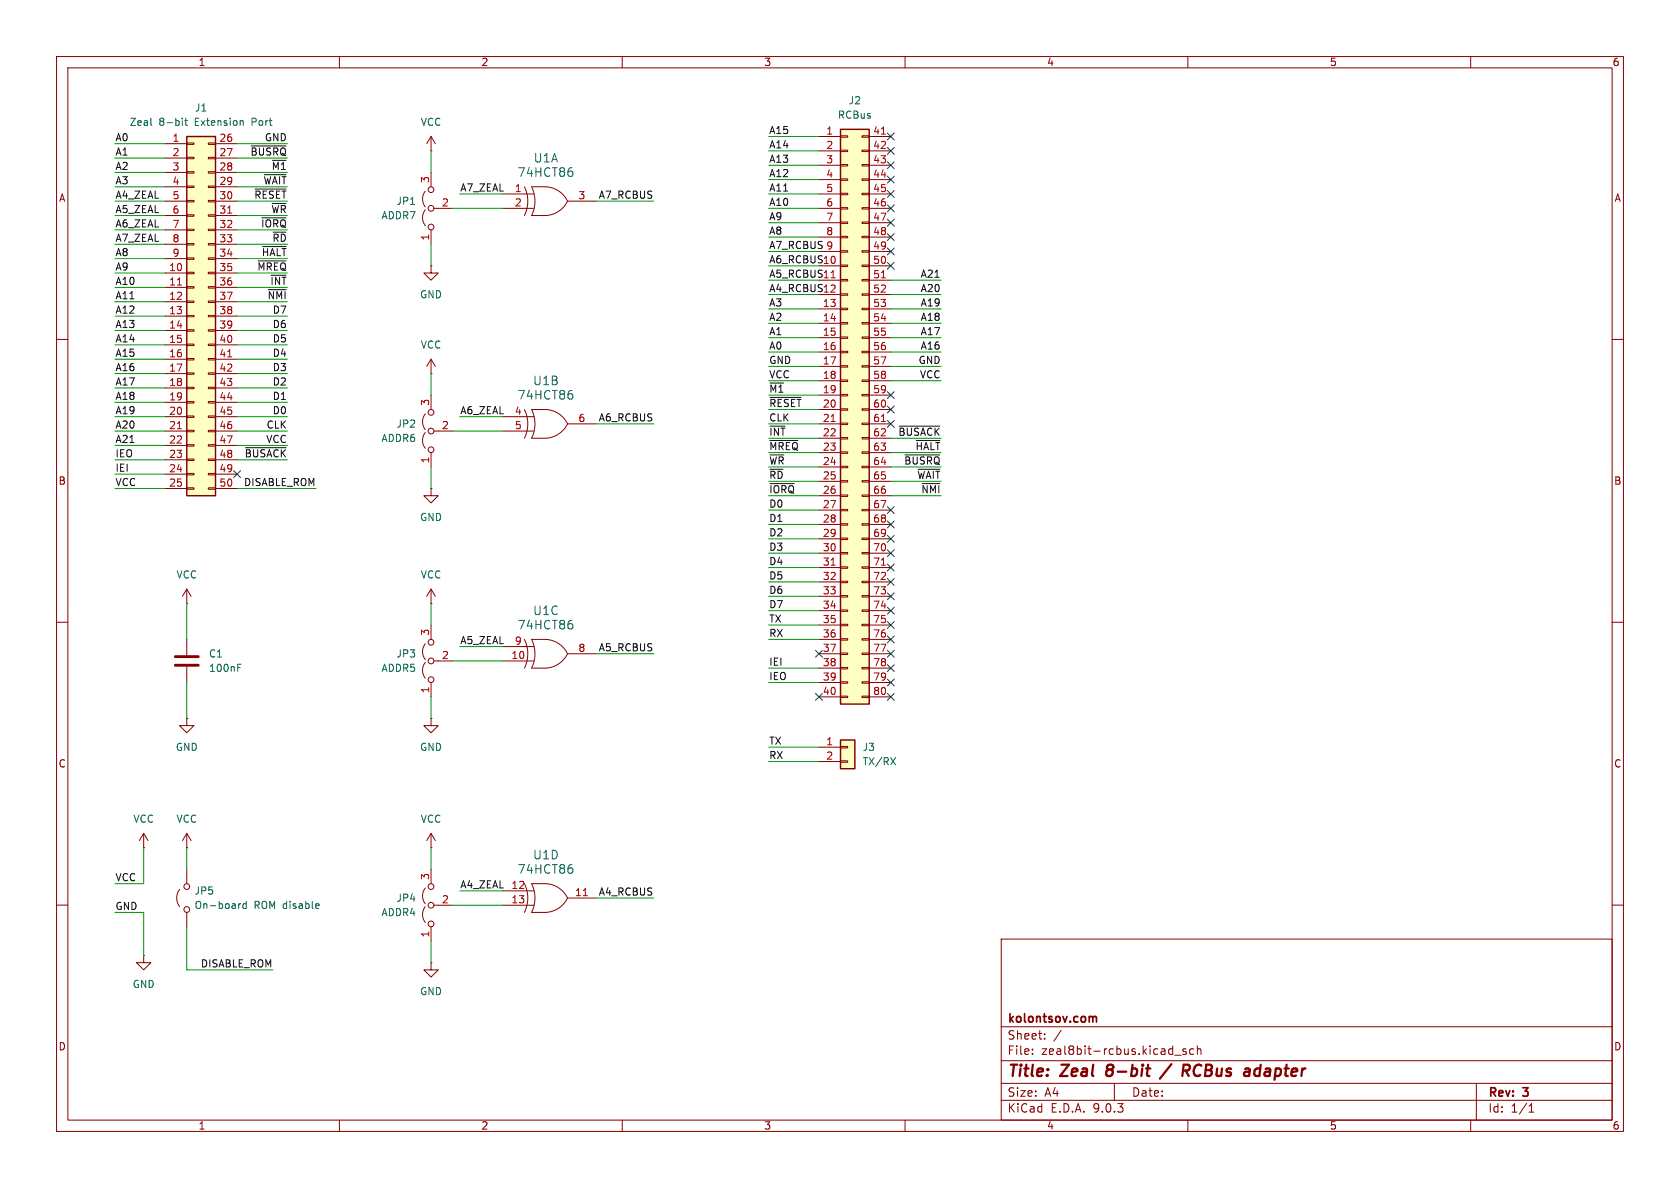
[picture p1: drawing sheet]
<svg xmlns="http://www.w3.org/2000/svg" width="297mm" height="210mm" viewBox="0 0 297 210" stroke-linecap="round" stroke-linejoin="round" font-family="sans-serif">
<g fill="none" stroke="#840000" stroke-width=".18">
<path d="M10 10h277v190h-277zM12 12h273v186h-273zM60 10v2M110 10v2M160 10v2M210 10v2M260 10v2M10 60h2M285 60h2M10 110h2M88.9 114.3h5.5M88.9 116.8h5.5"/>
<path d="M92.7 113a5.7 5.7 0 0 1 0 5.1M94 113h2.5a4.3 4.3 0 0 1 3.8 2.6 4.5 4.5 0 0 1-3.8 2.5h-2.5a5.7 5.7 0 0 0 0-5.1zM100.3 115.6h5.1M285 110h2M75.2 157a2.26 2.26 0 0 0 0 2.8M76.2 153.7v2.5M10 160h2M75.2 160.3a2.26 2.26 0 0 0 0 2.8M76.2 163.8v2.6M76.7 160h3.3M177 166h108v32h-108zM285 160h2"/>
<path d="M60 198v2M110 198v2M160 198v2M177 194.5h108M177 191.5h108M177 187.5h108M177 181.5h108M182.5 186.3v.1M182.5 185.5v.1M184.7 183.6v.1M184.7 182.8v.1M187.6 182.1l-1.3 2"/>
<path d="M197 191.5v3M207.7 186.5h1.1M209.7 185.5l-.4-.1-.2 .2 .1 .2 .5 .2v.3h-.6M210 198v2M211 185.5l-.4-.1-.3 .3v.4l.2 .2h.5M211.7 185.5l.2-.1 .3 .1 .1 .9M211.7 184.9v1.5M260 198v2M261 191.5v6.5M270.3 196.6h.9M270.3 195.5l.4-.4v1.5"/>
<circle cx="76.2" cy="156.7" r=".51"/>
<circle cx="76.2" cy="160" r=".51"/>
<circle cx="76.2" cy="163.3" r=".51"/>
</g>
<path d="M195.7 189.3l-.2 .5 .2 .3M207.1 188.1l-2 2.6M209.3 188.2l.9 .1a.58 .58 0 0 1-.3 1h-.8M209.6 189.3l.6 .9M221.8 190l.3 .2h.3M222.6 188.9a.66 .66 0 0 0-.8 .4" fill="none" stroke="#840000" stroke-width=".4"/>
<path d="M193.3 179.8h.5v.9" fill="none" stroke="#840000" stroke-width=".3"/>
<path d="M101.1 110.3l.2 .2-.2 .6" fill="none" stroke="#006464" stroke-width=".18"/>
<path d="M33 24.1h5.1v63.5h-5.1z" fill="#ffffc2"/>
<path d="M33 24.1h5.1v63.5h-5.1z" fill="none" stroke="#840000" stroke-width=".25"/>
<g fill="none" stroke="#840000" stroke-width=".18">
<path d="M29.2 25.4h3.8M29.2 27.9h3.8M29.2 30.5h3.8M29.2 33h3.8M29.2 35.6h3.8M29.2 38.1h3.8M33 25.3h1.3v.2h-1.3zM33 27.8h1.3v.3h-1.3zM33 30.4h1.3v.2h-1.3zM33 32.9h1.3v.2h-1.3zM33 35.4h1.3v.3h-1.3zM33 38h1.3v.2h-1.3z"/>
<path d="M36.8 25.3h1.3v.2h-1.3zM36.8 27.8h1.3v.3h-1.3zM36.8 30.4h1.3v.2h-1.3zM36.8 32.9h1.3v.2h-1.3zM36.8 35.4h1.3v.3h-1.3zM36.8 38h1.3v.2h-1.3zM38.1 25.4h3.8M38.1 27.9h3.8M38.1 30.5h3.8M38.1 33h3.8M38.1 35.6h3.8M38.1 38.1h3.8"/>
<path d="M29.2 40.6h3.8M29.2 43.2h3.8M29.2 45.7h3.8M29.2 48.3h3.8M29.2 50.8h3.8M29.2 53.3h3.8M29.2 55.9h3.8M29.2 58.4h3.8M33 40.5h1.3v.3h-1.3zM33 43.1h1.3v.2h-1.3zM33 45.6h1.3v.2h-1.3zM33 48.1h1.3v.3h-1.3z"/>
<path d="M33 50.7h1.3v.2h-1.3zM33 53.2h1.3v.3h-1.3zM33 55.8h1.3v.2h-1.3zM33 58.3h1.3v.2h-1.3zM36.8 40.5h1.3v.3h-1.3zM36.8 43.1h1.3v.2h-1.3zM36.8 45.6h1.3v.2h-1.3zM36.8 48.1h1.3v.3h-1.3zM36.8 50.7h1.3v.2h-1.3zM36.8 53.2h1.3v.3h-1.3zM36.8 55.8h1.3v.2h-1.3zM36.8 58.3h1.3v.2h-1.3z"/>
<path d="M38.1 40.6h3.8M38.1 43.2h3.8M38.1 45.7h3.8M38.1 48.3h3.8M38.1 50.8h3.8M38.1 53.3h3.8M38.1 55.9h3.8M38.1 58.4h3.8M29.2 61h3.8M29.2 63.5h3.8M29.2 66h3.8M29.2 68.6h3.8"/>
<path d="M29.2 71.1h3.8M29.2 73.7h3.8M29.2 76.2h3.8M29.2 78.7h3.8M33 60.8h1.3v.3h-1.3zM33 63.4h1.3v.2h-1.3zM33 65.9h1.3v.3h-1.3zM33 68.5h1.3v.2h-1.3zM33 71h1.3v.2h-1.3zM33 73.5h1.3v.3h-1.3zM33 76.1h1.3v.2h-1.3zM33 78.6h1.3v.3h-1.3z"/>
<path d="M36.8 60.8h1.3v.3h-1.3zM36.8 63.4h1.3v.2h-1.3zM36.8 65.9h1.3v.3h-1.3zM36.8 68.5h1.3v.2h-1.3zM36.8 71h1.3v.2h-1.3zM36.8 73.5h1.3v.3h-1.3zM36.8 76.1h1.3v.2h-1.3zM36.8 78.6h1.3v.3h-1.3zM38.1 61h3.8M38.1 63.5h3.8M38.1 66h3.8M38.1 68.6h3.8"/>
<path d="M38.1 71.1h3.8M38.1 73.7h3.8M38.1 76.2h3.8M38.1 78.7h3.8M29.2 81.3h3.8M29.2 83.8h3.8M29.2 86.4h3.8M33 81.2h1.3v.2h-1.3zM33 83.7h1.3v.2h-1.3zM33 86.2h1.3v.3h-1.3zM36.8 81.2h1.3v.2h-1.3zM36.8 83.7h1.3v.2h-1.3z"/>
<path d="M36.8 86.2h1.3v.3h-1.3zM38.1 81.3h3.8M38.1 83.8h3.8M38.1 86.4h3.8"/>
</g>
<path d="M40.2 37.7h.8M31.4 50.4h.7M31.4 75.8h.7M40.2 63.1h.8" fill="none" stroke="#a90000" stroke-width=".18"/>
<path d="M26.7 22.1l.2 .1M32.2 20.9v.1M32.2 21.3v.9M32.7 21.3h.4M32.8 20.9v1.1l.3 .2M42.6 21.3l.4 .2v.7" fill="none" stroke="#006464" stroke-width=".18"/>
<path d="M148.6 130.8h2.5v5.1h-2.5z" fill="#ffffc2"/>
<path d="M148.6 130.8h2.5v5.1h-2.5z" fill="none" stroke="#840000" stroke-width=".25"/>
<g fill="none" stroke="#840000" stroke-width=".18">
<path d="M75.2 37.1a2.26 2.26 0 0 0 0 2.8M75.2 33.8a2.26 2.26 0 0 0 0 2.8M76.2 26.7h.1M76.2 24.1l-.8 1.3M76.2 24.1l.8 1.3M76.2 24.1v2.6M76.2 30.5v2.5M76.7 36.8h3.3M88.9 36.8h5.5M88.9 34.3h5.5M92.7 33a5.7 5.7 0 0 1 0 5.1M94 33h2.5a4.3 4.3 0 0 1 3.8 2.6 4.5 4.5 0 0 1-3.8 2.5h-2.5a5.7 5.7 0 0 0 0-5.1z"/>
<path d="M100.3 35.6h5.1M76.2 47v1.3h1.3l-1.3 1.2-1.3-1.2h1.3M76.2 47h.1M76.2 40.6v2.6M75.2 76.5a2.26 2.26 0 0 0 0 2.7M75.2 73.2a2.26 2.26 0 0 0 0 2.7M76.2 66h.1M76.2 63.5v2.5M76.2 69.9v2.5M76.2 63.5l-.8 1.3M76.2 63.5l.8 1.3M76.7 76.2h3.3"/>
<path d="M88.9 73.7h5.5M88.9 76.2h5.5M92.7 72.4a5.7 5.7 0 0 1 0 5.1M94 72.4h2.5a4.3 4.3 0 0 1 3.8 2.6 4.5 4.5 0 0 1-3.8 2.5h-2.5a5.7 5.7 0 0 0 0-5.1zM100.3 74.9h5.1M76.2 86.4v1.2h1.3l-1.3 1.3-1.3-1.3h1.3M76.2 86.4h.1M76.2 80v2.6M75.2 117.1a2.26 2.26 0 0 0 0 2.8M75.2 113.8a2.26 2.26 0 0 0 0 2.8M76.2 106.7h.1M76.2 104.1v2.6"/>
<path d="M76.2 110.5v2.5M76.2 104.1l-.8 1.3M76.2 104.1l.8 1.3M76.7 116.8h3.3M76.2 127v1.3h1.3l-1.3 1.2-1.3-1.2h1.3M76.2 127h.1M76.2 120.7v2.5M144.8 132.1h3.8M144.8 134.6h3.8M148.6 132h1.3v.2h-1.3zM148.6 134.5h1.3v.2h-1.3zM31.7 157.2a2.54 2.54 0 0 0 0 3.1"/>
<path d="M33 153.7v2.5M88.9 157.5h5.5M92.7 156.2a5.7 5.7 0 0 1 0 5.1M94 156.2h2.5a4.3 4.3 0 0 1 3.8 2.6 4.5 4.5 0 0 1-3.8 2.5h-2.5a5.7 5.7 0 0 0 0-5.1zM100.3 158.8h5.1M25.4 168.9v1.3h1.3l-1.3 1.3-1.3-1.3h1.3M25.4 168.9h.1M33 161.3v2.5M88.9 160h5.5"/>
<circle cx="76.2" cy="33.5" r=".51"/>
<circle cx="76.2" cy="36.8" r=".51"/>
<circle cx="76.2" cy="40.1" r=".51"/>
<circle cx="76.2" cy="79.5" r=".51"/>
<circle cx="76.2" cy="72.9" r=".51"/>
<circle cx="76.2" cy="76.2" r=".51"/>
<circle cx="76.2" cy="113.5" r=".51"/>
<circle cx="76.2" cy="116.8" r=".51"/>
<circle cx="76.2" cy="120.1" r=".51"/>
<circle cx="33" cy="156.7" r=".51"/>
<circle cx="33" cy="160.8" r=".51"/>
</g>
<path d="M101.1 30.3l.2 .2-.2 .6M101.1 69.7l.2 .2-.2 .6M157.5 133.9l.8 1.3M158.3 133.9l-.8 1.3M42.6 159.8l-.3 .1M43.5 159.8h-.3l-.3 .2 .1 .5h.5M43.5 159.3v1.3M56.2 159.8l.2 .3-.6 .1M101.1 153.5l.2 .2-.2 .6M56.4 160.5l-.2 .1" fill="none" stroke="#006464" stroke-width=".18"/>
<path d="M103.1 158.3h.7" fill="none" stroke="#a90000" stroke-width=".18"/>
<path d="M148.6 22.9h5.1v101.6h-5.1z" fill="#ffffc2"/>
<path d="M148.6 22.9h5.1v101.6h-5.1z" fill="none" stroke="#840000" stroke-width=".25"/>
<g fill="none" stroke="#840000" stroke-width=".18">
<path d="M144.8 24.1h3.8M144.8 26.7h3.8M144.8 29.2h3.8M144.8 31.8h3.8M144.8 34.3h3.8M144.8 36.8h3.8M144.8 39.4h3.8M148.6 24h1.3v.3h-1.3zM148.6 26.5h1.3v.3h-1.3zM148.6 29.1h1.3v.2h-1.3zM148.6 31.6h1.3v.3h-1.3zM148.6 34.2h1.3v.2h-1.3z"/>
<path d="M148.6 36.7h1.3v.3h-1.3zM148.6 39.2h1.3v.3h-1.3zM152.4 24h1.3v.3h-1.3zM152.4 26.5h1.3v.3h-1.3zM152.4 29.1h1.3v.2h-1.3zM152.4 31.6h1.3v.3h-1.3zM152.4 34.2h1.3v.2h-1.3zM152.4 36.7h1.3v.3h-1.3zM152.4 39.2h1.3v.3h-1.3zM153.7 24.1h3.8M153.7 26.7h3.8M153.7 29.2h3.8"/>
<path d="M153.7 31.8h3.8M153.7 34.3h3.8M153.7 36.8h3.8M153.7 39.4h3.8M144.8 41.9h3.8M144.8 44.5h3.8M144.8 47h3.8M144.8 49.5h3.8M144.8 52.1h3.8M144.8 54.6h3.8M144.8 57.2h3.8M144.8 59.7h3.8"/>
<path d="M148.6 41.8h1.3v.2h-1.3zM148.6 44.3h1.3v.3h-1.3zM148.6 46.9h1.3v.2h-1.3zM148.6 49.4h1.3v.3h-1.3zM148.6 51.9h1.3v.3h-1.3zM148.6 54.5h1.3v.2h-1.3zM148.6 57h1.3v.3h-1.3zM148.6 59.6h1.3v.2h-1.3zM152.4 41.8h1.3v.2h-1.3zM152.4 44.3h1.3v.3h-1.3zM152.4 46.9h1.3v.2h-1.3zM152.4 49.4h1.3v.3h-1.3z"/>
<path d="M152.4 51.9h1.3v.3h-1.3zM152.4 54.5h1.3v.2h-1.3zM152.4 57h1.3v.3h-1.3zM152.4 59.6h1.3v.2h-1.3zM153.7 41.9h3.8M153.7 44.5h3.8M153.7 47h3.8M153.7 49.5h3.8M153.7 52.1h3.8M153.7 54.6h3.8M153.7 57.2h3.8M153.7 59.7h3.8"/>
<path d="M144.8 62.2h3.8M144.8 64.8h3.8M144.8 67.3h3.8M144.8 69.9h3.8M144.8 72.4h3.8M144.8 74.9h3.8M144.8 77.5h3.8M148.6 62.1h1.3v.3h-1.3zM148.6 64.6h1.3v.3h-1.3zM148.6 67.2h1.3v.2h-1.3zM148.6 69.7h1.3v.3h-1.3zM148.6 72.3h1.3v.2h-1.3z"/>
<path d="M148.6 74.8h1.3v.3h-1.3zM148.6 77.3h1.3v.3h-1.3zM148.6 79.9h1.3v.2h-1.3zM152.4 62.1h1.3v.3h-1.3zM152.4 64.6h1.3v.3h-1.3zM152.4 67.2h1.3v.2h-1.3zM152.4 69.7h1.3v.3h-1.3zM152.4 72.3h1.3v.2h-1.3zM152.4 74.8h1.3v.3h-1.3zM152.4 77.3h1.3v.3h-1.3zM152.4 79.9h1.3v.2h-1.3zM153.7 62.2h3.8"/>
<path d="M153.7 64.8h3.8M153.7 67.3h3.8M153.7 69.9h3.8M153.7 72.4h3.8M153.7 74.9h3.8M153.7 77.5h3.8M144.8 80h3.8M144.8 82.6h3.8M144.8 85.1h3.8M144.8 87.6h3.8M144.8 90.2h3.8M144.8 92.7h3.8"/>
<path d="M144.8 95.3h3.8M144.8 97.8h3.8M148.6 82.4h1.3v.3h-1.3zM148.6 85h1.3v.2h-1.3zM148.6 87.5h1.3v.3h-1.3zM148.6 90h1.3v.3h-1.3zM148.6 92.6h1.3v.2h-1.3zM148.6 95.1h1.3v.3h-1.3zM148.6 97.7h1.3v.2h-1.3zM152.4 82.4h1.3v.3h-1.3zM152.4 85h1.3v.2h-1.3zM152.4 87.5h1.3v.3h-1.3z"/>
<path d="M152.4 90h1.3v.3h-1.3zM152.4 92.6h1.3v.2h-1.3zM152.4 95.1h1.3v.3h-1.3zM152.4 97.7h1.3v.2h-1.3zM153.7 80h3.8M153.7 82.6h3.8M153.7 85.1h3.8M153.7 87.6h3.8M153.7 90.2h3.8M153.7 92.7h3.8M153.7 95.3h3.8M153.7 97.8h3.8"/>
<path d="M33 106.7h.1M33 104.1v2.6M33 113v2.8M33 117.9v2.8M33 104.1l-.7 1.3M33 104.1l.8 1.3M144.8 100.3h3.8M144.8 102.9h3.8M144.8 105.4h3.8M144.8 108h3.8M144.8 110.5h3.8M144.8 113h3.8"/>
<path d="M144.8 115.6h3.8M144.8 118.1h3.8M148.6 100.2h1.3v.3h-1.3zM148.6 102.7h1.3v.3h-1.3zM148.6 105.3h1.3v.2h-1.3zM148.6 107.8h1.3v.3h-1.3zM148.6 110.4h1.3v.2h-1.3zM148.6 112.9h1.3v.3h-1.3zM148.6 115.4h1.3v.3h-1.3zM148.6 118h1.3v.2h-1.3zM152.4 100.2h1.3v.3h-1.3zM152.4 102.7h1.3v.3h-1.3z"/>
<path d="M152.4 105.3h1.3v.2h-1.3zM152.4 107.8h1.3v.3h-1.3zM152.4 110.4h1.3v.2h-1.3zM152.4 112.9h1.3v.3h-1.3zM152.4 115.4h1.3v.3h-1.3zM152.4 118h1.3v.2h-1.3zM153.7 100.3h3.8M153.7 102.9h3.8M153.7 105.4h3.8M153.7 108h3.8M153.7 110.5h3.8M153.7 113h3.8"/>
<path d="M153.7 115.6h3.8M153.7 118.1h3.8M33 127v1.3h1.3l-1.3 1.2-1.3-1.2h1.3M33 127h.1M144.8 120.7h3.8M144.8 123.2h3.8M148.6 120.5h1.3v.3h-1.3zM148.6 123.1h1.3v.2h-1.3zM152.4 120.5h1.3v.3h-1.3zM152.4 123.1h1.3v.2h-1.3zM153.7 120.7h3.8M153.7 123.2h3.8"/>
<path d="M25.4 149.9h.1M25.4 147.3l-.8 1.3M25.4 147.3l.8 1.3M25.4 147.3v2.6M33 149.9h.1M33 147.3v2.6M33 147.3l-.7 1.3M33 147.3l.8 1.3M76.2 149.9h.1M76.2 147.3l-.8 1.3M76.2 147.3l.8 1.3M76.2 147.3v2.6"/>
<path d="M76.2 170.2v1.3h1.3l-1.3 1.2-1.3-1.2h1.3M76.2 170.2h.1"/>
</g>
<path d="M155.8 23.7h.7M146.9 49.1h.8M155.8 49.1h.7M146.9 74.5h.8M155.8 74.5h.7M146.9 99.9h.8M155.8 99.9h.7" fill="none" stroke="#a90000" stroke-width=".18"/>
<path d="M31 116.1h4.1M31 117.6h4.1" fill="none" stroke="#840000" stroke-width=".51"/>
<path d="M42 118h.4M42 117.4h.6" fill="none" stroke="#006464" stroke-width=".18"/>
<g fill="none" stroke="#0f0f0f" stroke-width=".18">
<path d="M44.4 25.8h6.2M45.1 33.4h5.5M46.3 38.5h4.3M46.7 30.9h3.9M45.6 46.1h5M46.4 43.6h4.2M47.4 51.2h3.2M43.4 79.1h7.2M136.1 77.9h5M136.1 70.3h5.5M159 75.3h7.1M162 77.9h4.1"/>
<path d="M136.1 85.5h4.3M160 80.4h6.1M162.3 83h3.8M163 85.5h3.1"/>
</g>
<g fill="none" stroke="#009600" stroke-width=".18">
<path d="M20.3 35.6h8.9M20.3 38.1h8.9M20.3 30.5h8.9M20.3 33h8.9M20.3 27.9h8.9M20.3 25.4h8.9M41.9 35.6h8.9M41.9 38.1h8.9M41.9 30.5h8.9M41.9 33h8.9M41.9 27.9h8.9M41.9 25.4h8.9"/>
<path d="M76.2 26.7v3.8M80 36.8h8.9M81.3 34.3h7.6M105.4 35.6h10.2M135.9 34.3h8.9M135.9 36.8h8.9M135.9 39.4h8.9M135.9 26.7h8.9M135.9 29.2h8.9M135.9 31.8h8.9M135.9 24.1h8.9M20.3 50.8h8.9"/>
<path d="M20.3 45.7h8.9M20.3 48.3h8.9M20.3 58.4h8.9M20.3 43.2h8.9M20.3 40.6h8.9M20.3 55.9h8.9M20.3 53.3h8.9M41.9 50.8h8.9M41.9 45.7h8.9M41.9 48.3h8.9M41.9 58.4h8.9M41.9 43.2h8.9"/>
<path d="M41.9 40.6h8.9M41.9 55.9h8.9M41.9 53.3h8.9M76.2 43.2v3.8M135.9 49.5h8.9M135.9 59.7h8.9M135.9 47h8.9M135.9 41.9h8.9M135.9 44.5h8.9M135.9 57.2h8.9M135.9 54.6h8.9M135.9 52.1h8.9"/>
<path d="M157.5 49.5h8.9M157.5 59.7h8.9M157.5 57.2h8.9M157.5 54.6h8.9M157.5 52.1h8.9M20.3 61h8.9M20.3 63.5h8.9M20.3 76.2h8.9M20.3 73.7h8.9M20.3 71.1h8.9M20.3 78.7h8.9M20.3 66h8.9"/>
<path d="M20.3 68.6h8.9M41.9 61h8.9M41.9 63.5h8.9M41.9 76.2h8.9M41.9 73.7h8.9M41.9 71.1h8.9M41.9 78.7h8.9M41.9 66h8.9M41.9 68.6h8.9M76.2 66v3.9M80 76.2h8.9M81.3 73.7h7.6"/>
<path d="M105.4 74.9h10.2M135.9 67.3h8.9M135.9 64.8h8.9M135.9 62.2h8.9M135.9 77.5h8.9M135.9 74.9h8.9M135.9 69.9h8.9M135.9 72.4h8.9M157.5 67.3h8.9M157.5 64.8h8.9M157.5 62.2h8.9M157.5 77.5h8.9"/>
<path d="M20.3 81.3h8.9M20.3 86.4h8.9M20.3 83.8h8.9M41.9 81.3h8.9M41.9 86.4h14M76.2 82.6v3.8M135.9 95.3h8.9M135.9 92.7h8.9M135.9 87.6h8.9M135.9 97.8h8.9M135.9 80h8.9M135.9 85.1h8.9"/>
<path d="M135.9 82.6h8.9M135.9 90.2h8.9M157.5 87.6h8.9M157.5 80h8.9M157.5 85.1h8.9M157.5 82.6h8.9M33 106.7v6.3M76.2 106.7v3.8M80 116.8h8.9M81.3 114.3h7.6M105.4 115.6h10.2M135.9 102.9h8.9"/>
<path d="M135.9 105.4h8.9M135.9 108h8.9M135.9 118.1h8.9M135.9 110.5h8.9M135.9 113h8.9M135.9 100.3h8.9M33 120.7v6.3M76.2 123.2v3.8M135.9 132.1h8.9M135.9 120.7h8.9M135.9 134.6h8.9M25.4 149.9v6.3h-5.1"/>
<path d="M33 149.9v3.8M76.2 149.9v3.8M81.3 157.5h7.6M105.4 158.8h10.2M20.3 161.3h5.1v7.6M33 163.8v7.7h15.3M76.2 166.4v3.8M80 160h8.9"/>
</g>
<g fill="none" stroke="#000084" stroke-width=".18">
<path d="M156.9 28.6l1.2 1.2M156.9 33.7l1.2 1.2M156.9 31.1l1.2 1.3M156.9 23.5l1.2 1.2M156.9 26.1l1.2 1.2M156.9 36.2l1.2 1.2M156.9 38.8l1.2 1.2M158.1 28.6l-1.2 1.2M158.1 33.7l-1.2 1.2M158.1 31.1l-1.2 1.3M158.1 23.5l-1.2 1.2M158.1 26.1l-1.2 1.2"/>
<path d="M158.1 36.2l-1.2 1.2M158.1 38.8l-1.2 1.2M156.9 41.3l1.2 1.2M156.9 46.4l1.2 1.2M156.9 43.8l1.2 1.3M158.1 41.3l-1.2 1.2M158.1 46.4l-1.2 1.2M158.1 43.8l-1.2 1.3M156.9 71.8l1.2 1.2M156.9 74.3l1.2 1.2M156.9 69.2l1.2 1.3M158.1 71.8l-1.2 1.2"/>
<path d="M158.1 74.3l-1.2 1.2M158.1 69.2l-1.2 1.3M41.3 83.2l1.2 1.2M42.5 83.2l-1.2 1.2M156.9 89.6l1.2 1.2M156.9 99.7l1.2 1.2M156.9 97.2l1.2 1.2M156.9 92.1l1.2 1.2M156.9 94.6l1.2 1.3M158.1 89.6l-1.2 1.2M158.1 99.7l-1.2 1.2M158.1 97.2l-1.2 1.2"/>
<path d="M158.1 92.1l-1.2 1.2M158.1 94.6l-1.2 1.3M144.2 115l1.2 1.2M145.4 115l-1.2 1.2M156.9 109.9l1.2 1.2M156.9 107.3l1.2 1.3M156.9 112.4l1.2 1.2M156.9 104.8l1.2 1.2M156.9 102.3l1.2 1.2M156.9 115l1.2 1.2M156.9 117.5l1.2 1.2M158.1 109.9l-1.2 1.2"/>
<path d="M158.1 107.3l-1.2 1.3M158.1 112.4l-1.2 1.2M158.1 104.8l-1.2 1.2M158.1 102.3l-1.2 1.2M158.1 115l-1.2 1.2M158.1 117.5l-1.2 1.2M144.2 122.6l1.2 1.2M145.4 122.6l-1.2 1.2M156.9 120l1.2 1.3M156.9 122.6l1.2 1.2M158.1 120l-1.2 1.3M158.1 122.6l-1.2 1.2"/>
</g>
<g font-size="2.8" fill="#840000">
<text x="178" y="190.9">Title:</text>
<text x="187.7" y="190.9">Zeal</text>
<text x="196.5" y="190.9">8-bit</text>
<text x="207.1" y="190.9">/</text>
<text x="211.5" y="190.9">RCBus</text>
<text x="223.2" y="190.9">adapter</text>
</g>
<g font-size="2.1" fill="#006464">
<text x="94.3" y="28.9">U1A</text>
<text x="91.4" y="31.5">74HCT86</text>
<text x="91.4" y="70.8">74HCT86</text>
<text x="94.2" y="68.3">U1B</text>
<text x="91.4" y="111.5">74HCT86</text>
<text x="94.2" y="108.9">U1C</text>
<text x="91.4" y="154.7">74HCT86</text>
<text x="94.2" y="152.1">U1D</text>
</g>
<g font-size="2.1" fill="#840000">
<text x="178" y="184">Sheet:</text>
<text x="178" y="181.2">kolontsov.com</text>
<text x="178" y="186.7">File:</text>
<text x="184.1" y="186.7">zeal8bit-rcbus.kicad_sch</text>
<text x="178" y="196.9">KiCad</text>
<text x="178" y="194.1">Size:</text>
<text x="184.7" y="194.1">A4</text>
<text x="185.7" y="196.9">E.D.A.</text>
<text x="193.3" y="196.9">9.0.3</text>
<text x="200" y="194.1">Date:</text>
<text x="263" y="194.3">Rev:</text>
<text x="263" y="196.9">Id:</text>
<text x="267.1" y="196.9">1/1</text>
<text x="269.4" y="194.3">3</text>
</g>
<g font-size="1.8" fill="#840000">
<text x="35" y="11.9">1</text>
<text x="85" y="11.9">2</text>
<text x="135" y="11.9">3</text>
<text x="185" y="11.9">4</text>
<text x="235" y="11.9">5</text>
<text x="285" y="11.9">6</text>
<text x="10.3" y="35.9">A</text>
<text x="285.3" y="35.9">A</text>
<text x="10.3" y="85.9">B</text>
<text x="285.3" y="85.9">B</text>
<text x="10.3" y="135.9">C</text>
<text x="285.3" y="135.9">C</text>
<text x="10.3" y="185.9">D</text>
<text x="285.3" y="185.9">D</text>
<text x="35" y="199.9">1</text>
<text x="85" y="199.9">2</text>
<text x="135" y="199.9">3</text>
<text x="185" y="199.9">4</text>
<text x="235" y="199.9">5</text>
<text x="285" y="199.9">6</text>
</g>
<g font-size="1.8" fill="#006464">
<text x="22.8" y="22.5">Zeal</text>
<text x="28.1" y="22.5">8-bit</text>
<text x="34.4" y="19.9">J1</text>
<text x="34.5" y="22.5">Extension</text>
<text x="44.8" y="22.5">Port</text>
<text x="74.3" y="22.5">VCC</text>
<text x="148" y="21.2">RCBus</text>
<text x="149.9" y="18.6">J2</text>
<text x="67.3" y="39">ADDR7</text>
<text x="70" y="36.4">JP1</text>
<text x="74.2" y="52.9">GND</text>
<text x="74.3" y="61.8">VCC</text>
<text x="70" y="75.8">JP2</text>
<text x="67.3" y="78.3">ADDR6</text>
<text x="74.2" y="92.3">GND</text>
<text x="31.1" y="102.5">VCC</text>
<text x="74.3" y="102.5">VCC</text>
<text x="36.8" y="116.4">C1</text>
<text x="36.8" y="119">100nF</text>
<text x="67.3" y="119">ADDR5</text>
<text x="70" y="116.4">JP3</text>
<text x="31" y="132.9">GND</text>
<text x="74.2" y="132.9">GND</text>
<text x="152.4" y="132.9">J3</text>
<text x="152.4" y="135.5">TX/RX</text>
<text x="23.5" y="145.6">VCC</text>
<text x="31.1" y="145.6">VCC</text>
<text x="74.3" y="145.6">VCC</text>
<text x="34.3" y="158.3">JP5</text>
<text x="34.3" y="160.9">On-board</text>
<text x="44.9" y="160.9">ROM disable</text>
<text x="70" y="159.6">JP4</text>
<text x="67.3" y="162.2">ADDR4</text>
<text x="23.4" y="174.9">GND</text>
<text x="74.2" y="176.1">GND</text>
</g>
<g font-size="1.8" fill="#0f0f0f">
<text x="135.9" y="23.8">A15</text>
<text x="20.3" y="27.6">A1</text>
<text x="20.3" y="25.1">A0</text>
<text x="44.2" y="27.6">~{BUSRQ}</text>
<text x="46.7" y="25.1">GND</text>
<text x="135.9" y="28.9">A13</text>
<text x="135.9" y="26.3">A14</text>
<text x="20.3" y="30.1">A2</text>
<text x="20.3" y="32.7">A3</text>
<text x="20.3" y="35.2">A4_ZEAL</text>
<text x="44.9" y="35.2">~{RESET}</text>
<text x="46.5" y="32.7">~{WAIT}</text>
<text x="47.9" y="30.1">~{M1}</text>
<text x="81.3" y="33.9">A7_ZEAL</text>
<text x="105.8" y="35.2">A7_RCBUS</text>
<text x="135.9" y="33.9">A11</text>
<text x="135.9" y="31.4">A12</text>
<text x="20.3" y="40.3">A6_ZEAL</text>
<text x="20.3" y="37.8">A5_ZEAL</text>
<text x="46.1" y="40.3">~{IORQ}</text>
<text x="47.9" y="37.8">~{WR}</text>
<text x="135.9" y="36.5">A10</text>
<text x="135.9" y="39">A9</text>
<text x="135.9" y="41.6">A8</text>
<text x="20.3" y="42.8">A7_ZEAL</text>
<text x="20.3" y="45.4">A8</text>
<text x="20.3" y="47.9">A9</text>
<text x="45.4" y="47.9">~{MREQ}</text>
<text x="46.2" y="45.4">~{HALT}</text>
<text x="48.1" y="42.8">~{RD}</text>
<text x="135.9" y="44.1">A7_RCBUS 9</text>
<text x="135.9" y="46.6">A6_RCBUS10</text>
<text x="20.3" y="53">A11</text>
<text x="20.3" y="50.5">A10</text>
<text x="47.2" y="53">~{NMI}</text>
<text x="47.7" y="50.5">~{INT}</text>
<text x="135.9" y="51.7">A4_RCBUS12</text>
<text x="135.9" y="49.2">A5_RCBUS11</text>
<text x="162.7" y="51.7">A20</text>
<text x="162.7" y="49.2">A21</text>
<text x="20.3" y="58.1">A13</text>
<text x="20.3" y="55.5">A12</text>
<text x="48.1" y="58.1">D6</text>
<text x="48.1" y="55.5">D7</text>
<text x="135.9" y="54.3">A3</text>
<text x="135.9" y="56.8">A2</text>
<text x="135.9" y="59.3">A1</text>
<text x="162.7" y="54.3">A19</text>
<text x="162.7" y="59.3">A17</text>
<text x="162.7" y="56.8">A18</text>
<text x="20.3" y="65.7">A16</text>
<text x="20.3" y="63.2">A15</text>
<text x="20.3" y="60.6">A14</text>
<text x="48.1" y="65.7">D3</text>
<text x="48.1" y="60.6">D5</text>
<text x="48.1" y="63.2">D4</text>
<text x="135.9" y="64.4">GND</text>
<text x="135.9" y="61.9">A0</text>
<text x="162.3" y="64.4">GND</text>
<text x="162.7" y="61.9">A16</text>
<text x="20.3" y="70.8">A18</text>
<text x="20.3" y="68.2">A17</text>
<text x="48.1" y="70.8">D1</text>
<text x="48.1" y="68.2">D2</text>
<text x="135.9" y="67">VCC</text>
<text x="135.9" y="69.5">~{M1}</text>
<text x="162.5" y="67">VCC</text>
<text x="20.3" y="73.3">A19</text>
<text x="20.3" y="75.9">A20</text>
<text x="47" y="75.9">CLK</text>
<text x="48.1" y="73.3">D0</text>
<text x="81.3" y="73.3">A6_ZEAL</text>
<text x="105.8" y="74.6">A6_RCBUS</text>
<text x="135.9" y="72">~{RESET}</text>
<text x="135.9" y="77.1">~{INT}</text>
<text x="135.9" y="74.6">CLK</text>
<text x="158.7" y="77.1">~{BUSACK}</text>
<text x="20.3" y="78.4">A21</text>
<text x="20.3" y="83.5">IEI</text>
<text x="20.3" y="80.9">IEO</text>
<text x="43.2" y="80.9">~{BUSACK}</text>
<text x="47" y="78.4">VCC</text>
<text x="135.9" y="82.2">~{WR}</text>
<text x="135.9" y="79.7">~{MREQ}</text>
<text x="159.8" y="82.2">~{BUSRQ}</text>
<text x="161.8" y="79.7">~{HALT}</text>
<text x="20.3" y="86">VCC</text>
<text x="43" y="86">DISABLE_ROM</text>
<text x="135.9" y="87.3">~{IORQ}</text>
<text x="135.9" y="84.7">~{RD}</text>
<text x="135.9" y="89.8">D0</text>
<text x="162.1" y="84.7">~{WAIT}</text>
<text x="162.8" y="87.3">~{NMI}</text>
<text x="135.9" y="92.4">D1</text>
<text x="135.9" y="94.9">D2</text>
<text x="135.9" y="100">D4</text>
<text x="135.9" y="97.4">D3</text>
<text x="135.9" y="102.5">D5</text>
<text x="135.9" y="105.1">D6</text>
<text x="135.9" y="107.6">D7</text>
<text x="81.3" y="114">A5_ZEAL</text>
<text x="135.9" y="110.1">TX</text>
<text x="135.9" y="112.7">RX</text>
<text x="105.8" y="115.2">A5_RCBUS</text>
<text x="135.9" y="117.8">IEI</text>
<text x="135.9" y="120.3">IEO</text>
<text x="135.9" y="131.7">TX</text>
<text x="135.9" y="134.3">RX</text>
<text x="20.3" y="155.9">VCC</text>
<text x="20.3" y="160.9">GND</text>
<text x="81.3" y="157.1">A4_ZEAL</text>
<text x="105.8" y="158.4">A4_RCBUS</text>
<text x="35.4" y="171.1">DISABLE_ROM</text>
</g>
<g font-size="1.8" fill="#a90000">
<text x="146" y="23.9">1</text>
<text x="154.3" y="23.9">41</text>
<text x="30.4" y="25.1">1</text>
<text x="30.4" y="27.7">2</text>
<text x="38.7" y="25.1">26</text>
<text x="38.7" y="27.7">27</text>
<text x="146" y="26.4">2</text>
<text x="146" y="29">3</text>
<text x="154.3" y="26.4">42</text>
<text x="154.3" y="29">43</text>
<text x="30.4" y="30.2">3</text>
<text x="30.4" y="32.8">4</text>
<text x="30.4" y="35.3">5</text>
<text x="38.7" y="30.2">28</text>
<text x="38.7" y="32.8">29</text>
<text x="38.7" y="35.3">30</text>
<text x="75.9" y="32.5" transform="rotate(-90 75.9 32.5)">3</text>
<text x="90.9" y="34">1</text>
<text x="102.2" y="35.3">3</text>
<text x="146" y="31.5">4</text>
<text x="146" y="34">5</text>
<text x="154.3" y="31.5">44</text>
<text x="154.3" y="34">45</text>
<text x="30.4" y="37.8">6</text>
<text x="30.4" y="40.4">7</text>
<text x="38.7" y="37.8">31</text>
<text x="38.7" y="40.4">32</text>
<text x="78" y="36.6">2</text>
<text x="90.9" y="36.6">2</text>
<text x="146" y="36.6">6</text>
<text x="146" y="39.1">7</text>
<text x="146" y="41.7">8</text>
<text x="154.3" y="36.6">46</text>
<text x="154.3" y="39.1">47</text>
<text x="154.3" y="41.7">48</text>
<text x="30.4" y="42.9">8</text>
<text x="30.4" y="45.5">9</text>
<text x="38.7" y="42.9">33</text>
<text x="38.7" y="45.5">34</text>
<text x="75.9" y="42.6" transform="rotate(-90 75.9 42.6)">1</text>
<text x="154.3" y="44.2">49</text>
<text x="154.3" y="46.7">50</text>
<text x="29.8" y="48">10</text>
<text x="29.8" y="50.5">11</text>
<text x="29.8" y="53.1">12</text>
<text x="38.7" y="48">35</text>
<text x="38.7" y="50.5">36</text>
<text x="38.7" y="53.1">37</text>
<text x="154.3" y="49.3">51</text>
<text x="154.3" y="51.8">52</text>
<text x="29.8" y="55.6">13</text>
<text x="29.8" y="58.2">14</text>
<text x="38.7" y="55.6">38</text>
<text x="38.7" y="58.2">39</text>
<text x="145.4" y="54.4">13</text>
<text x="145.4" y="56.9">14</text>
<text x="145.4" y="59.4">15</text>
<text x="154.3" y="54.4">53</text>
<text x="154.3" y="56.9">54</text>
<text x="154.3" y="59.4">55</text>
<text x="29.8" y="60.7">15</text>
<text x="29.8" y="63.2">16</text>
<text x="29.8" y="65.8">17</text>
<text x="38.7" y="60.7">40</text>
<text x="38.7" y="63.2">41</text>
<text x="38.7" y="65.8">42</text>
<text x="145.4" y="62">16</text>
<text x="145.4" y="64.5">17</text>
<text x="154.3" y="62">56</text>
<text x="154.3" y="64.5">57</text>
<text x="29.8" y="68.3">18</text>
<text x="29.8" y="70.9">19</text>
<text x="38.7" y="68.3">43</text>
<text x="38.7" y="70.9">44</text>
<text x="75.9" y="71.8" transform="rotate(-90 75.9 71.8)">3</text>
<text x="145.4" y="67.1">18</text>
<text x="145.4" y="69.6">19</text>
<text x="154.3" y="67.1">58</text>
<text x="154.3" y="69.6">59</text>
<text x="29.8" y="73.4">20</text>
<text x="29.8" y="75.9">21</text>
<text x="38.7" y="73.4">45</text>
<text x="38.7" y="75.9">46</text>
<text x="78" y="75.9">2</text>
<text x="90.9" y="73.4">4</text>
<text x="90.9" y="75.9">5</text>
<text x="102.2" y="74.7">6</text>
<text x="145.4" y="72.1">20</text>
<text x="145.4" y="74.7">21</text>
<text x="145.4" y="77.2">22</text>
<text x="154.3" y="72.1">60</text>
<text x="154.3" y="74.7">61</text>
<text x="154.3" y="77.2">62</text>
<text x="29.8" y="78.5">22</text>
<text x="29.8" y="81">23</text>
<text x="29.8" y="83.6">24</text>
<text x="38.7" y="78.5">47</text>
<text x="38.7" y="81">48</text>
<text x="38.7" y="83.6">49</text>
<text x="75.9" y="82" transform="rotate(-90 75.9 82)">1</text>
<text x="145.4" y="79.8">23</text>
<text x="145.4" y="82.3">24</text>
<text x="154.3" y="79.8">63</text>
<text x="154.3" y="82.3">64</text>
<text x="29.8" y="86.1">25</text>
<text x="38.7" y="86.1">50</text>
<text x="145.4" y="84.8">25</text>
<text x="145.4" y="87.4">26</text>
<text x="145.4" y="89.9">27</text>
<text x="154.3" y="84.8">65</text>
<text x="154.3" y="87.4">66</text>
<text x="154.3" y="89.9">67</text>
<text x="145.4" y="92.5">28</text>
<text x="145.4" y="95">29</text>
<text x="154.3" y="92.5">68</text>
<text x="154.3" y="95">69</text>
<text x="145.4" y="97.5">30</text>
<text x="145.4" y="100.1">31</text>
<text x="154.3" y="97.5">70</text>
<text x="154.3" y="100.1">71</text>
<text x="145.4" y="102.6">32</text>
<text x="145.4" y="105.2">33</text>
<text x="145.4" y="107.7">34</text>
<text x="154.3" y="102.6">72</text>
<text x="154.3" y="105.2">73</text>
<text x="154.3" y="107.7">74</text>
<text x="75.9" y="112.5" transform="rotate(-90 75.9 112.5)">3</text>
<text x="145.4" y="110.2">35</text>
<text x="145.4" y="112.8">36</text>
<text x="154.3" y="110.2">75</text>
<text x="154.3" y="112.8">76</text>
<text x="78" y="116.6">2</text>
<text x="90.3" y="116.6">10</text>
<text x="90.9" y="114">9</text>
<text x="102.2" y="115.3">8</text>
<text x="145.4" y="115.3">37</text>
<text x="145.4" y="117.9">38</text>
<text x="154.3" y="115.3">77</text>
<text x="154.3" y="117.9">78</text>
<text x="75.9" y="122.6" transform="rotate(-90 75.9 122.6)">1</text>
<text x="145.4" y="120.4">39</text>
<text x="145.4" y="122.9">40</text>
<text x="154.3" y="120.4">79</text>
<text x="154.3" y="122.9">80</text>
<text x="146" y="131.8">1</text>
<text x="146" y="134.4">2</text>
<text x="75.9" y="155.6" transform="rotate(-90 75.9 155.6)">3</text>
<text x="78" y="159.8">2</text>
<text x="90.3" y="157.2">12</text>
<text x="90.3" y="159.8">13</text>
<text x="101.6" y="158.5">11</text>
<text x="75.9" y="165.8" transform="rotate(-90 75.9 165.8)">1</text>
</g>
</svg>
